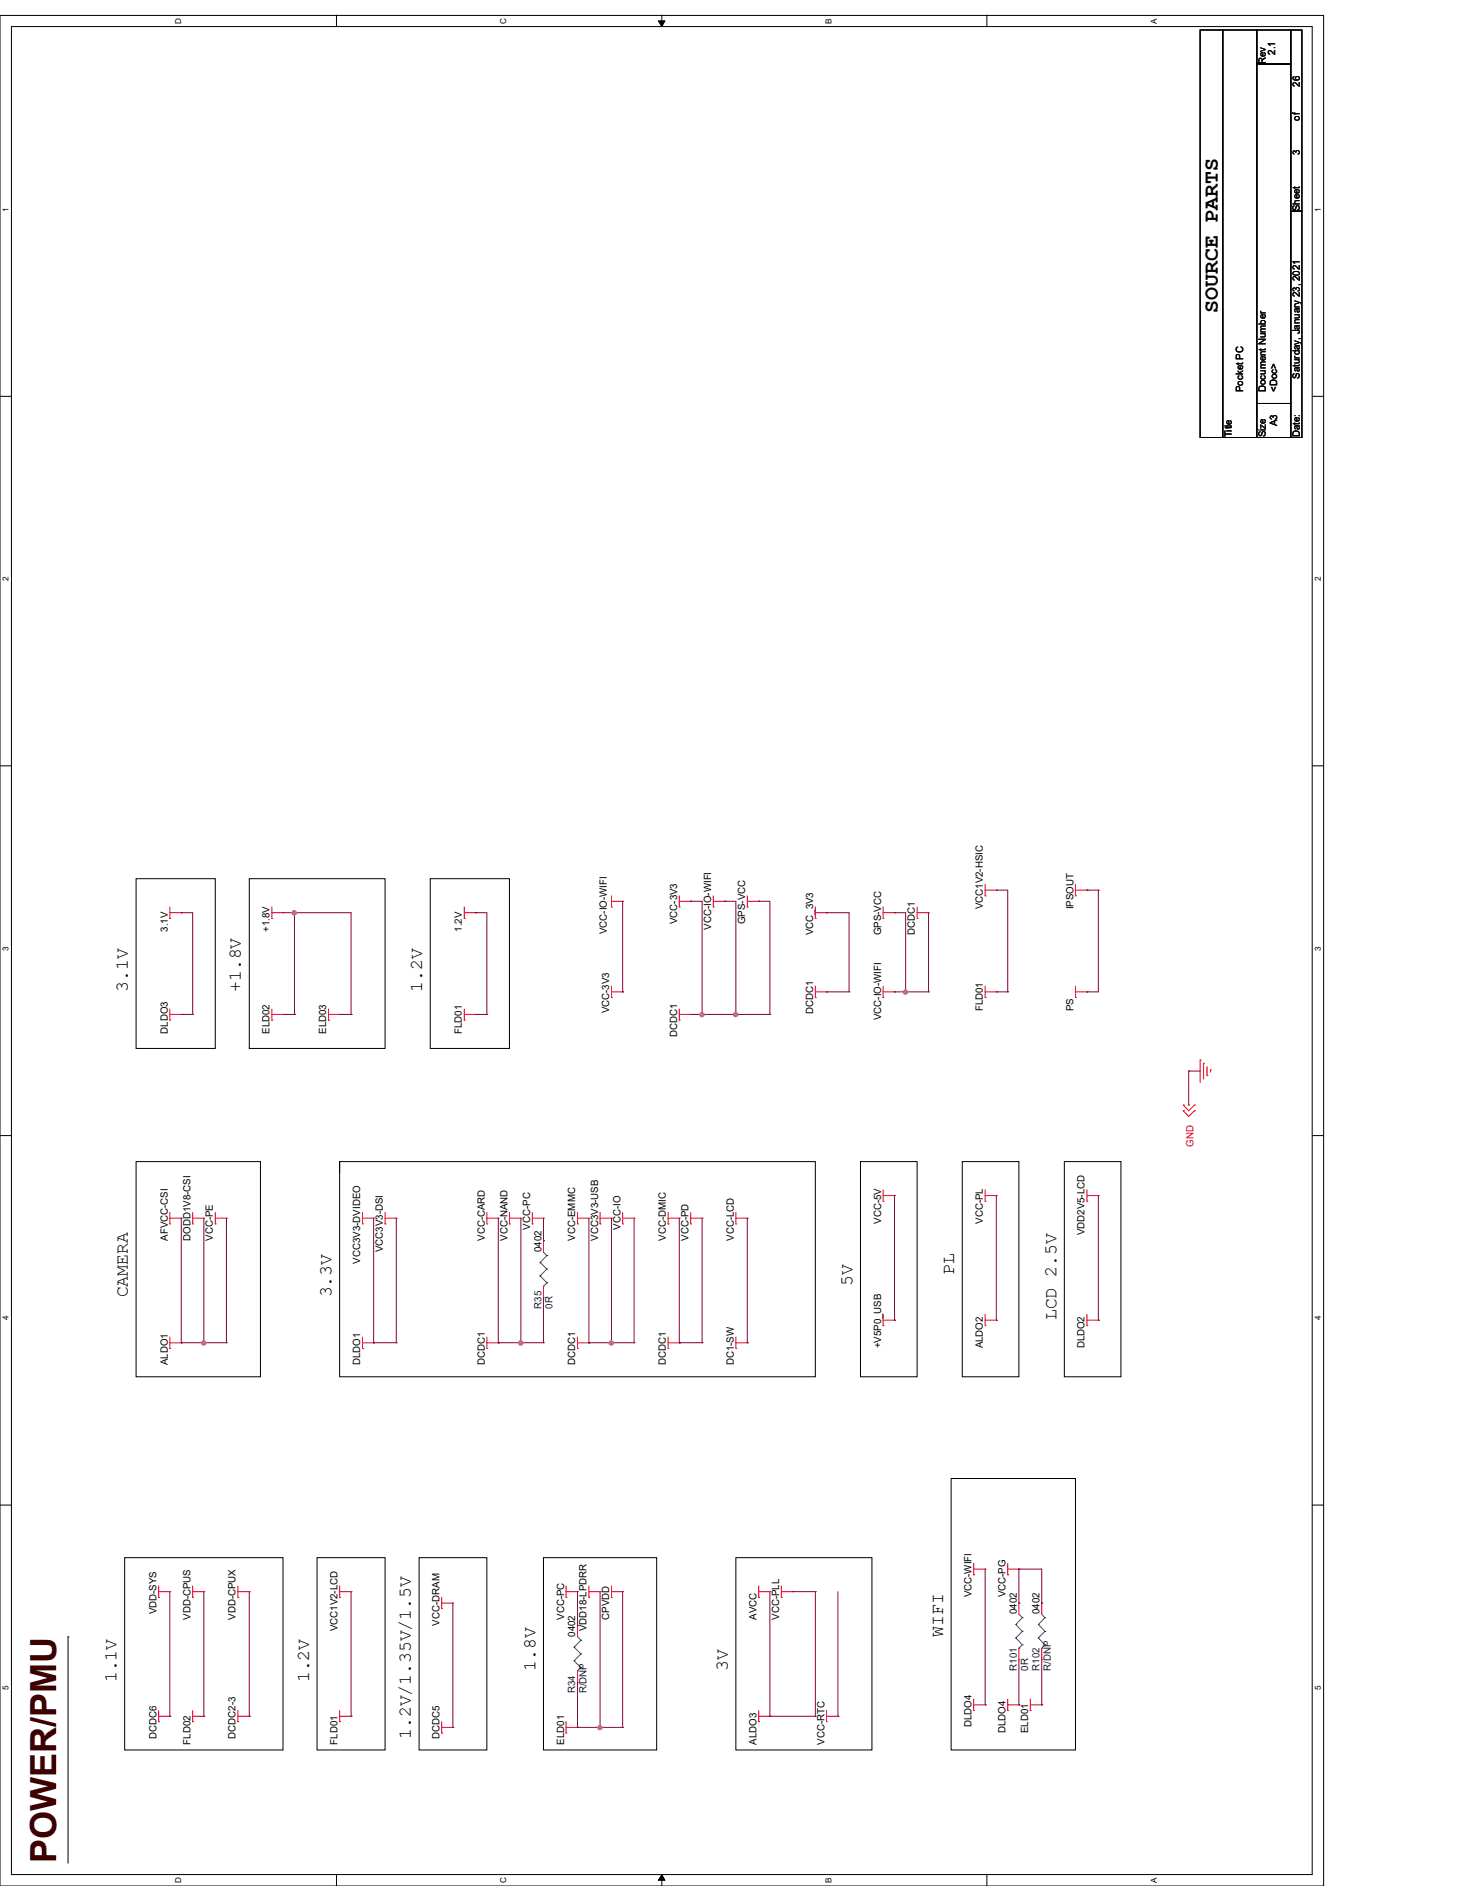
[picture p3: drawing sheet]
<svg xmlns="http://www.w3.org/2000/svg" width="216mm" height="279mm" viewBox="0 0 216 279" stroke-linecap="round" stroke-linejoin="round" font-family="sans-serif">
<path d="M0 2.3h196v277.1h-196zM1.7 3.9h192.6v273.8h-192.6z" fill="none" stroke="#000" stroke-width=".15"/>
<g fill="#fff">
<path d="M.2 249.7h1.3v.7h-1.3z"/>
<path d="M194.5 249.7h1.3v.7h-1.3z"/>
</g>
<path d="M0 223h1.7M194.3 223h1.7" fill="none" stroke="#000" stroke-width=".15"/>
<g fill="#fff">
<path d="M.2 195h1.3v.6h-1.3z"/>
<path d="M194.5 195h1.3v.6h-1.3z"/>
</g>
<path d="M0 168.2h1.7M194.3 168.2h1.7" fill="none" stroke="#000" stroke-width=".15"/>
<g fill="#fff">
<path d="M.2 140.3h1.3v.6h-1.3z"/>
<path d="M194.5 140.3h1.3v.6h-1.3z"/>
</g>
<path d="M0 113.5h1.7M194.3 113.5h1.7" fill="none" stroke="#000" stroke-width=".15"/>
<g fill="#fff">
<path d="M.2 85.5h1.3v.6h-1.3z"/>
<path d="M194.5 85.5h1.3v.6h-1.3z"/>
</g>
<path d="M0 58.7h1.7M194.3 58.7h1.7" fill="none" stroke="#000" stroke-width=".15"/>
<g fill="#fff">
<path d="M.2 30.7h1.3v.7h-1.3z"/>
<path d="M194.5 30.7h1.3v.7h-1.3z"/>
<path d="M25.7 278.1h1.4v.9h-1.4z"/>
<path d="M25.7 2.7h1.4v.8h-1.4z"/>
<path d="M73.9 278.1h1.3v.9h-1.3z"/>
<path d="M73.9 2.7h1.3v.8h-1.3z"/>
</g>
<path d="M49.8 2.2v1.7M49.8 277.7v1.7" fill="none" stroke="#000" stroke-width=".15"/>
<g fill="#fff">
<path d="M122 278.2h1.4v.8h-1.4z"/>
<path d="M122 2.8h1.4v.7h-1.4z"/>
</g>
<path d="M97.5 3.1h1l-.5 .8zM98 2.2v1.7M98 277.7l.5 .9h-1zM98 277.7v1.7" fill="none" stroke="#000" stroke-width=".15"/>
<path d="M97.5 3.1h1l-.5 .8zM98 277.7l.5 .9h-1z" fill="#000"/>
<g fill="#fff">
<path d="M170.2 278.2h1.3v.8h-1.3z"/>
<path d="M170.2 2.8h1.3v.7h-1.3z"/>
</g>
<g fill="none" stroke="#000" stroke-width=".15">
<path d="M146.1 2.2v1.7M177.7 4.4h3.4v60.4h-3.4zM181.1 4.4h5v60.4h-5zM186.1 9.5h5v50.3h-5zM186.1 4.4h5v5.1h-5zM191.1 4.4h1.7v26.9h-1.7zM191.1 31.3h1.7v33.5h-1.7zM186.1 59.8h5v5h-5zM20.2 130.2h11.7v25.1h-11.7zM36.9 130.2h20.1v25.1h-20.1zM63.7 130.2h11.7v25.1h-11.7zM20.2 172.1h18.4v31.9h-18.4z"/>
<path d="M50.3 172.1h70.4v31.9h-70.4zM50.3 172.1h.1M50.3 172.1v1.7M127.4 172.1h8.4v31.9h-8.4zM142.5 172.1h8.4v31.9h-8.4zM157.6 172.1h8.4v31.9h-8.4zM140.8 219h18.5v40.2h-18.5zM18.5 230.8h23.4v28.4h-23.4zM46.9 230.8h10.1v28.4h-10.1zM62.1 230.8h10v28.4h-10zM80.5 230.8h16.7v28.4h-16.7zM109 230.8h20.1v28.4h-20.1z"/>
<path d="M10.1 242.5h.1M10.1 242.5v33.5M146.1 277.7v1.7"/>
</g>
<g fill="none" stroke="#f00" stroke-width=".15">
<path d="M25.1 136.1h.1M25.1 134.4v1.7M25.1 135.2h1.7M26.8 135.2h.1M40.3 136.1h.1M40.3 135.2h1.6M40.3 134.4v1.7M41.9 135.2h.1M68.7 136.1h.1M68.7 135.2h1.7M68.7 134.4v1.7M70.4 135.2h.1"/>
<path d="M90.6 134.4h.1M90.6 132.7v1.7M90.6 133.5h1.6M92.2 133.5h.1M100.6 134.4h.1M100.6 133.5h1.7M100.6 132.7v1.7M102.3 133.5h.1M105.6 134.4h.1M105.6 133.5h1.7M105.6 132.7v1.7M107.3 133.5h.1"/>
<path d="M110.7 134.4h.1M110.7 133.5h1.7M110.7 132.7v1.7M112.4 133.5h.1M120.7 136.1h.1M120.7 135.2h1.7M120.7 134.4v1.7M122.4 135.2h.1M130.8 136.1h.1M130.8 134.4v1.7M130.8 135.2h1.7M132.5 135.2h.1"/>
<path d="M135.8 136.1h.1M135.8 135.2h1.7M135.8 134.4v1.7M137.5 135.2h.1M145.9 132.7h.1M145.9 131v1.7M145.9 131.9h1.6M147.5 131.9h.1M159.3 132.7h.1M159.3 131.9h1.7M159.3 131v1.7M161 131.9h.1"/>
<path d="M25.1 151.1h.1M25.1 149.5v1.6M25.1 150.3h1.7M26.8 150.3h.1M40.3 151.1h.1M40.3 150.3h1.6M40.3 149.5v1.6M41.9 150.3h.1M48.6 151.1h.1M48.6 150.3h1.7M48.6 149.5v1.6M50.3 150.3h.1"/>
<path d="M68.7 151.1h.1M68.7 150.3h1.7M68.7 149.5v1.6M70.4 150.3h.1M90.6 147.8h.1M90.6 146.1v1.7M90.6 146.9h1.6M92.2 146.9h.1M100.6 151.1h.1M100.6 150.3h1.7M100.6 149.5v1.6M102.3 150.3h.1"/>
<path d="M120.7 147.8h.1M120.7 146.9h1.7M120.7 146.1v1.7M122.4 146.9h.1M130.8 147.8h.1M130.8 146.1v1.7M130.8 146.9h1.7M132.5 146.9h.1M145.9 147.8h.1M145.9 146.1v1.7M145.9 146.9h1.6M147.5 146.9h.1"/>
<path d="M159.3 147.8h.1M159.3 146.9h1.7M159.3 146.1v1.7M161 146.9h.1M177.7 157h.1M177.7 157v3.4M178.2 157.5h.1M178.2 157.5v2.4M178.7 159.3h.1M178.7 158v1.3M179.2 158.5h.1M179.2 158.5v.3"/>
<path d="M25.1 179.6v1.7M28.5 179.6v1.7M31.9 179.6v1.7M53.7 179.6v1.7M57 179.6v1.7M72.1 179.6v1.7M75.4 179.6v1.7M78.8 179.6v1.7M85.5 179.6v1.7M88.9 179.6v1.7M92.2 179.6v1.7M98.9 179.6v1.7"/>
<path d="M102.3 179.6v1.7M109 179.6v1.7M130.8 178h.1M130.8 176.3v1.7M130.8 177.1h1.7M132.5 177.1h.1M145.9 178h.1M145.9 177.1h1.6M145.9 176.3v1.7M147.5 177.1h.1M161 178h.1M161 177.1h1.6"/>
<path d="M161 176.3v1.7M162.6 177.1h.1M175.2 164.5h.1M175.2 163.7h.1M175.2 164.5l.8 .9 .9-.9M175.2 163.7l.8 .8 .9-.8M176.9 164.5h.1M176.9 163.7h.1M25.1 199.8h.1M25.1 181.3h.1M25.1 198.9h1.7M25.1 198.1v1.7"/>
<path d="M25.1 180.5h1.7M26.8 198.9h.1M26.8 180.5h.1M28.5 181.3h.1M28.5 180.5h1.7M30.2 180.5h.1M31.9 181.3h.1M31.9 180.5h1.6M33.5 180.5h.1M53.7 199.8h.1M53.7 181.3h.1M53.7 198.9h1.6"/>
<path d="M53.7 180.5h1.6M53.7 198.1v1.7M55.3 198.9h.1M55.3 180.5h.1M57 181.3h.1M57 180.5h1.7M58.7 180.5h.1M72.1 199.8h.1M72.1 181.3h.1M72.1 198.9h1.7M72.1 180.5h1.7M72.1 198.1v1.7"/>
<path d="M73.8 198.9h.1M73.8 180.5h.1M75.4 181.3h.1M75.4 180.5h1.7M77.1 180.5h.1M78.8 181.3h.1M78.8 180.5h1.7M80.5 180.5h.1M80.5 183.8h.1M80.5 192.2h.1M80.5 183.8v1.7M80.5 190.5v1.7"/>
<path d="M85.5 199.8h.1M85.5 181.3h.1M85.5 198.9h1.7M85.5 180.5h1.7M85.5 198.1v1.7M87.2 198.9h.1M87.2 180.5h.1M88.9 181.3h.1M88.9 180.5h1.7M90.6 180.5h.1M92.2 181.3h.1M92.2 180.5h1.7"/>
<path d="M93.9 180.5h.1M98.9 199.8h.1M98.9 181.3h.1M98.9 198.9h1.7M98.9 180.5h1.7M98.9 198.1v1.7M100.6 198.9h.1M100.6 180.5h.1M102.3 181.3h.1M102.3 180.5h1.7M104 180.5h.1M109 199.8h.1"/>
<path d="M109 181.3h.1M109 198.9h1.7M109 180.5h1.7M109 198.1v1.7M110.7 198.9h.1M110.7 180.5h.1M130.8 196.4h.1M130.8 195.6h1.7M130.8 194.7v1.7M132.5 195.6h.1M145.9 196.4h.1M145.9 195.6h1.6"/>
<path d="M145.9 194.7v1.7M147.5 195.6h.1M161 196.4h.1M161 195.6h1.6M161 194.7v1.7M162.6 195.6h.1M23.5 236.6h.1M23.5 235v1.6M23.5 235.8h1.6M25.1 235.8h.1M28.5 236.6h.1M28.5 235.8h1.7"/>
<path d="M28.5 235v1.6M30.2 235.8h.1M35.2 236.6h.1M35.2 235.8h1.7M35.2 235v1.6M36.9 235.8h.1M50.3 236.6h.1M50.3 235.8h1.7M50.3 235v1.6M52 235.8h.1M65.4 238.3h.1M65.4 236.6v1.7"/>
<path d="M65.4 237.5h1.7M67.1 237.5h.1M83.8 236.6h.1M83.8 235.8h1.7M83.8 235v1.6M85.5 235.8h.1M87.2 236.6h.1M87.2 235.8h1.7M87.2 235v1.6M88.9 235.8h.1M90.6 236.6h.1M90.6 235.8h1.6"/>
<path d="M90.6 235v1.6M92.2 235.8h.1M112.4 236.6h.1M112.4 235.8h1.6M112.4 235v1.6M114 235.8h.1M115.7 236.6h.1M115.7 235.8h1.6M115.7 235v1.6M117.3 235.8h.1M144.2 233.3h.1M144.2 231.6v1.7"/>
<path d="M144.2 232.5h1.7M145.9 232.5h.1M149.2 233.3h.1M149.2 232.5h1.7M149.2 231.6v1.7M150.9 232.5h.1M150.9 237.5h.1M150.9 237.5v1.6M154.3 237.5h.1M154.3 237.5v1.6M23.5 255.1h.1M23.5 254.3h1.6"/>
<path d="M23.5 253.4v1.7M25.1 254.3h.1M28.5 255.1h.1M28.5 254.3h1.7M28.5 253.4v1.7M30.2 254.3h.1M35.2 255.1h.1M35.2 254.3h1.7M35.2 253.4v1.7M36.9 254.3h.1M50.3 255.1h.1M50.3 254.3h1.7"/>
<path d="M50.3 253.4v1.7M52 254.3h.1M65.4 256.8h.1M65.4 255.9h1.7M65.4 255.1v1.7M67.1 255.9h.1M83.8 256.8h.1M83.8 255.9h1.7M83.8 255.1v1.7M85.5 255.9h.1M85.5 240.8h.1M85.5 249.2h.1"/>
<path d="M85.5 240.8v1.7M85.5 247.5v1.7M112.4 255.1h.1M112.4 254.3h1.6M112.4 253.4v1.7M114 254.3h.1M122.4 255.1h.1M122.4 254.3h1.7M122.4 253.4v1.7M124.1 254.3h.1M144.2 253.4h.1M144.2 252.6h1.7"/>
<path d="M144.2 251.7v1.7M145.9 252.6h.1M149.2 253.4h.1M149.2 252.6h1.7M149.2 251.7v1.7M150.9 252.6h.1M150.9 245.9h.1M150.9 244.2v1.7M152.6 253.4h.1M152.6 252.6h1.7M152.6 251.7v1.7M154.3 252.6h.1"/>
<path d="M154.3 245.9h.1M154.3 244.2v1.7"/>
</g>
<g fill="none" stroke="#00f" stroke-width=".15">
<path d="M80 187h.1M80 189h.1M80 187l1 1M80 189l1 1M80.5 190.5h.1M80.5 185.5l.5 .5M81 186h.1M81 188h.1M81 190h.1M81 186l-1 1M81 188l-1 1M81 190l-.5 .5"/>
<path d="M150.9 239.1l.5 .5M151.4 239.6h.1M151.4 239.6l-1 1.1M154.3 239.1l.4 .5M154.7 239.6h.1M154.7 239.6l-.9 1.1M85 244h.1M85 246h.1M85 244l1 1M85 246l1 1M85.5 247.5h.1M85.5 242.5l.5 .5"/>
<path d="M86 243h.1M86 245h.1M86 247h.1M86 243l-1 1M86 245l-1 1M86 247l-.5 .5M150.4 240.7h.1M150.4 242.7h.1M150.4 240.7l1 1M150.4 242.7l1 1M150.9 244.2h.1M151.4 241.7h.1"/>
<path d="M151.4 243.7h.1M151.4 241.7l-1 1M151.4 243.7l-.5 .5M153.8 240.7h.1M153.8 242.7h.1M153.8 240.7l.9 1M153.8 242.7l.9 1M154.3 244.2h.1M154.7 241.7h.1M154.7 243.7h.1M154.7 241.7l-.9 1M154.7 243.7l-.4 .5"/>
</g>
<g fill="none" stroke="#800040" stroke-width=".15">
<path d="M25.1 235.8v18.5M30.2 235.8v18.5M36.9 235.8v18.5M52 235.8v18.5M67.1 237.5v18.4M85.5 235.8v5M88.9 235.8v20.1M25.1 254.3h.1M30.2 254.3h.1M36.9 254.3h.1M52 254.3h.1M67.1 255.9h.1"/>
<path d="M85.5 255.9h.1M85.5 240.8h.1M85.5 249.2v6.7M85.5 255.9h6.7M88.9 255.9h.1"/>
</g>
<circle cx="88.8" cy="255.9" r=".32" fill="#f0f"/>
<circle cx="88.8" cy="255.9" r=".32" fill="none" stroke="#f0f" stroke-width=".15"/>
<g fill="none" stroke="#800040" stroke-width=".15">
<path d="M26.8 198.9h.1M26.8 198.9h3.4M26.8 180.5v18.4M30.2 198.9h.1M30.2 180.5v18.4M92.2 235.8v20.1M114 235.8v18.5M120.7 235.8v18.5M124.1 235.8v18.5M145.9 232.5v20.1M150.9 237.5h.1M150.9 232.5h.1"/>
<path d="M150.9 232.5v5M150.9 232.5h3.4v5M154.3 237.5h.1M92.2 255.9h.1M114 254.3h.1M114 254.3h6.7M120.7 254.3h.1M124.1 254.3h.1M145.9 252.6h.1M150.9 252.6h.1M150.9 245.9v6.7M154.3 252.6h.1"/>
<path d="M154.3 245.9v6.7"/>
</g>
<circle cx="30.2" cy="198.9" r=".32" fill="#f0f"/>
<circle cx="30.2" cy="198.9" r=".32" fill="none" stroke="#f0f" stroke-width=".15"/>
<path d="M132.5 177.1v18.5M30.2 198.9h.1M30.2 198.9h3.3M33.5 198.9h.1M33.5 180.5v18.4M55.3 198.9h.1M55.3 198.9h3.4M55.3 180.5v18.4M73.8 198.9h.1M73.8 198.9h3.3M73.8 180.5v18.4M132.5 195.6h.1" fill="none" stroke="#800040" stroke-width=".15"/>
<circle cx="77.1" cy="198.9" r=".32" fill="#f0f"/>
<circle cx="77.1" cy="198.9" r=".32" fill="none" stroke="#f0f" stroke-width=".15"/>
<g fill="none" stroke="#800040" stroke-width=".15">
<path d="M58.7 198.9h.1M58.7 180.5v18.4M77.1 198.9h.1M77.1 198.9h3.4M77.1 180.5v18.4M87.2 198.9h.1M87.2 180.5v18.4M87.2 198.9h6.7M90.6 198.9h.1M90.6 180.5v18.4M100.6 198.9h.1M100.6 198.9h3.4"/>
<path d="M100.6 180.5v18.4M110.7 198.9h.1M110.7 180.5v18.4"/>
</g>
<circle cx="90.5" cy="198.9" r=".32" fill="#f0f"/>
<circle cx="90.5" cy="198.9" r=".32" fill="none" stroke="#f0f" stroke-width=".15"/>
<g fill="none" stroke="#800040" stroke-width=".15">
<path d="M26.8 135.2h.1M26.8 135.2h1.7v15.1M41.9 135.2h1.7M43.6 135.2h.1M43.6 135.2v15.1M26.8 150.3h.1M26.8 150.3h1.7M28.5 150.3h.1M41.9 150.3h1.7M43.6 150.3h.1M176 158.7h.1M176 158.7v5"/>
<path d="M176 158.7h1.7M147.5 177.1v18.5M162.6 177.1v18.5M176 163.7h.1M80.5 198.9h.1M80.5 183.8h.1M80.5 180.5v3.3M80.5 192.2v6.7M93.9 198.9h.1M93.9 180.5v18.4M104 198.9h.1M104 180.5v18.4"/>
<path d="M147.5 195.6h.1M162.6 195.6h.1M117.3 235.8h3.4M120.7 235.8h.1"/>
</g>
<circle cx="43.6" cy="135.2" r=".32" fill="#f0f"/>
<circle cx="43.6" cy="135.2" r=".32" fill="none" stroke="#f0f" stroke-width=".15"/>
<g fill="none" stroke="#800040" stroke-width=".15">
<path d="M43.6 135.2h.1M43.6 135.2h8.4v15.1M70.4 135.2h.1M70.4 135.2h1.7v15.1M92.2 133.5v13.4M122.4 135.2h.1M122.4 135.2h3.3v11.7M134.1 135.2v11.7M50.3 150.3h1.7M52 150.3h.1M70.4 150.3h.1M70.4 150.3h1.7"/>
<path d="M72.1 150.3h.1M92.2 146.9h.1M122.4 146.9h.1M122.4 146.9h3.3M125.7 146.9h.1M132.5 146.9h.1M132.5 146.9h1.6M134.1 146.9h.1"/>
</g>
<circle cx="134.1" cy="147" r=".32" fill="#f0f"/>
<circle cx="134.1" cy="147" r=".32" fill="none" stroke="#f0f" stroke-width=".15"/>
<path d="M104 133.5v16.8M132.5 135.2h.1M132.5 135.2h1.6M137.5 135.2v11.7M102.3 150.3h.1M102.3 150.3h1.7M104 150.3h.1M134.1 146.9h.1M134.1 146.9h3.4M137.5 146.9h.1" fill="none" stroke="#800040" stroke-width=".15"/>
<circle cx="103.9" cy="150.3" r=".32" fill="#f0f"/>
<circle cx="103.9" cy="150.3" r=".32" fill="none" stroke="#f0f" stroke-width=".15"/>
<path d="M102.3 133.5h.1M102.3 133.5h1.7M107.3 133.5h.1M107.3 133.5h1.7v16.8M109 150.3h.1" fill="none" stroke="#800040" stroke-width=".15"/>
<circle cx="108.9" cy="150.3" r=".32" fill="#f0f"/>
<circle cx="108.9" cy="150.3" r=".32" fill="none" stroke="#f0f" stroke-width=".15"/>
<g fill="none" stroke="#800040" stroke-width=".15">
<path d="M112.4 133.5h.1M112.4 133.5h1.6v16.8M147.5 131.9h.1M147.5 131.9h1.7v15M161 131.9h.1M161 131.9h1.6M162.6 131.9h.1M162.6 131.9v15h-1.6M104 150.3h.1M104 150.3h10M109 150.3h.1M114 150.3h.1"/>
<path d="M147.5 146.9h.1M147.5 146.9h1.7M149.2 146.9h.1M161 146.9h.1"/>
</g>
<circle cx="88.8" cy="255.9" r=".32" fill="#f0f"/>
<circle cx="88.8" cy="255.9" r=".32" fill="none" stroke="#f0f" stroke-width=".15"/>
<circle cx="30.2" cy="198.9" r=".32" fill="#f0f"/>
<circle cx="30.2" cy="198.9" r=".32" fill="none" stroke="#f0f" stroke-width=".15"/>
<circle cx="77.1" cy="198.9" r=".32" fill="#f0f"/>
<circle cx="77.1" cy="198.9" r=".32" fill="none" stroke="#f0f" stroke-width=".15"/>
<circle cx="90.5" cy="198.9" r=".32" fill="#f0f"/>
<circle cx="90.5" cy="198.9" r=".32" fill="none" stroke="#f0f" stroke-width=".15"/>
<circle cx="43.6" cy="135.2" r=".32" fill="#f0f"/>
<circle cx="43.6" cy="135.2" r=".32" fill="none" stroke="#f0f" stroke-width=".15"/>
<circle cx="134.1" cy="147" r=".32" fill="#f0f"/>
<circle cx="134.1" cy="147" r=".32" fill="none" stroke="#f0f" stroke-width=".15"/>
<circle cx="103.9" cy="150.3" r=".32" fill="#f0f"/>
<circle cx="103.9" cy="150.3" r=".32" fill="none" stroke="#f0f" stroke-width=".15"/>
<circle cx="108.9" cy="150.3" r=".32" fill="#f0f"/>
<circle cx="108.9" cy="150.3" r=".32" fill="none" stroke="#f0f" stroke-width=".15"/>
<text font-size="5.3" fill="#400000" x="8.3" y="276" transform="rotate(-90 8.3 276)">POWER/PMU</text>
<text font-size="3.2" x="180.3" y="46.4" transform="rotate(-90 180.3 46.4)">SOURCE PARTS</text>
<g font-size="2.7">
<text x="18.9" y="146.9" transform="rotate(-90 18.9 146.9)">3.1V</text>
<text x="35.7" y="146.9" transform="rotate(-90 35.7 146.9)">+1.8V</text>
<text x="62.5" y="146.9" transform="rotate(-90 62.5 146.9)">1.2V</text>
<text x="126.2" y="190.5" transform="rotate(-90 126.2 190.5)">5V</text>
<text x="141.3" y="188.8" transform="rotate(-90 141.3 188.8)">PL</text>
<text x="18.9" y="192.2" transform="rotate(-90 18.9 192.2)">CAMERA</text>
<text x="49.1" y="192.2" transform="rotate(-90 49.1 192.2)">3.3V</text>
<text x="156.4" y="195.6" transform="rotate(-90 156.4 195.6)">LCD 2.5V</text>
<text x="139.7" y="242.5" transform="rotate(-90 139.7 242.5)">WIFI</text>
<text x="17.3" y="249.2" transform="rotate(-90 17.3 249.2)">1.1V</text>
<text x="45.8" y="249.2" transform="rotate(-90 45.8 249.2)">1.2V</text>
<text x="79.3" y="247.5" transform="rotate(-90 79.3 247.5)">1.8V</text>
<text x="107.8" y="247.5" transform="rotate(-90 107.8 247.5)">3V</text>
<text x="60.8" y="257.6" transform="rotate(-90 60.8 257.6)">1.2V/1.35V/1.5V</text>
</g>
<g font-size="1.5">
<text x="187.5" y="9.5" transform="rotate(-90 187.5 9.5)">Rev</text>
<text x="188.8" y="8.1" transform="rotate(-90 188.8 8.1)">2.1</text>
<text x="192.5" y="17.9" transform="rotate(-90 192.5 17.9)">of</text>
<text x="192.5" y="12.8" transform="rotate(-90 192.5 12.8)">26</text>
<text x="192.5" y="22.9" transform="rotate(-90 192.5 22.9)">3</text>
<text x="192.5" y="31.3" transform="rotate(-90 192.5 31.3)">Sheet</text>
<text x="184.1" y="58.1" transform="rotate(-90 184.1 58.1)">Pocket PC</text>
<text x="187.5" y="58.1" transform="rotate(-90 187.5 58.1)">Document Number</text>
<text x="189.1" y="58.1" transform="rotate(-90 189.1 58.1)">&lt;Doc&gt;</text>
<text x="192.5" y="56.1" transform="rotate(-90 192.5 56.1)">Saturday, January 23, 2021</text>
<text x="182.4" y="64.8" transform="rotate(-90 182.4 64.8)">Title</text>
<text x="187.5" y="64.8" transform="rotate(-90 187.5 64.8)">Size</text>
<text x="189.1" y="63.1" transform="rotate(-90 189.1 63.1)">A3</text>
<text x="192.5" y="64.8" transform="rotate(-90 192.5 64.8)">Date:</text>
<text x="100.3" y="136.9" transform="rotate(-90 100.3 136.9)">VCC-3V3</text>
<text x="105.3" y="137.7" transform="rotate(-90 105.3 137.7)">VCC-IO-WIFI</text>
<text x="110.3" y="136.9" transform="rotate(-90 110.3 136.9)">GPS-VCC</text>
<text x="145.5" y="134.7" transform="rotate(-90 145.5 134.7)">VCC1V2-HSIC</text>
<text x="159" y="134.7" transform="rotate(-90 159 134.7)">IPSOUT</text>
<text x="24.8" y="138" transform="rotate(-90 24.8 138)">3.1V</text>
<text x="39.9" y="138" transform="rotate(-90 39.9 138)">+1.8V</text>
<text x="68.4" y="138" transform="rotate(-90 68.4 138)">1.2V</text>
<text x="89.9" y="138.4" transform="rotate(-90 89.9 138.4)">VCC-IO-WIFI</text>
<text x="120.4" y="138.6" transform="rotate(-90 120.4 138.6)">VCC_3V3</text>
<text x="130.5" y="138.6" transform="rotate(-90 130.5 138.6)">GPS-VCC</text>
<text x="135.5" y="138.6" transform="rotate(-90 135.5 138.6)">DCDC1</text>
<text x="145.5" y="149.8" transform="rotate(-90 145.5 149.8)">FLD01</text>
<text x="159" y="149.8" transform="rotate(-90 159 149.8)">PS</text>
<text x="24.8" y="153.2" transform="rotate(-90 24.8 153.2)">DLDO3</text>
<text x="39.9" y="153.2" transform="rotate(-90 39.9 153.2)">ELD02</text>
<text x="48.3" y="153.2" transform="rotate(-90 48.3 153.2)">ELD03</text>
<text x="68.4" y="153.2" transform="rotate(-90 68.4 153.2)">FLD01</text>
<text x="90.2" y="150.1" transform="rotate(-90 90.2 150.1)">VCC-3V3</text>
<text x="100.3" y="153.7" transform="rotate(-90 100.3 153.7)">DCDC1</text>
<text x="120.4" y="150.3" transform="rotate(-90 120.4 150.3)">DCDC1</text>
<text x="130.5" y="151.1" transform="rotate(-90 130.5 151.1)">VCC-IO-WIFI</text>
<text x="24.8" y="183.8" transform="rotate(-90 24.8 183.8)">AFVCC-CSI</text>
<text x="28.2" y="183.8" transform="rotate(-90 28.2 183.8)">DODD1V8-CSI</text>
<text x="31.5" y="183.8" transform="rotate(-90 31.5 183.8)">VCC-PE</text>
<text x="56.7" y="185.5" transform="rotate(-90 56.7 185.5)">VCC3V3-DSI</text>
<text x="71.8" y="183.8" transform="rotate(-90 71.8 183.8)">VCC-CARD</text>
<text x="75.1" y="183.8" transform="rotate(-90 75.1 183.8)">VCC-NAND</text>
<text x="78.5" y="182.2" transform="rotate(-90 78.5 182.2)">VCC-PC</text>
<text x="80.2" y="185.5" transform="rotate(-90 80.2 185.5)">0402</text>
<text x="85.2" y="183.8" transform="rotate(-90 85.2 183.8)">VCC-EMMC</text>
<text x="88.6" y="183.8" transform="rotate(-90 88.6 183.8)">VCC3V3-USB</text>
<text x="91.9" y="182.2" transform="rotate(-90 91.9 182.2)">VCC-IO</text>
<text x="98.6" y="183.8" transform="rotate(-90 98.6 183.8)">VCC-DMIC</text>
<text x="101.9" y="183.8" transform="rotate(-90 101.9 183.8)">VCC-PD</text>
<text x="108.7" y="183.8" transform="rotate(-90 108.7 183.8)">VCC-LCD</text>
<text x="130.5" y="181.3" transform="rotate(-90 130.5 181.3)">VCC-5V</text>
<text x="145.5" y="181.3" transform="rotate(-90 145.5 181.3)">VCC-PL</text>
<text x="160.6" y="183" transform="rotate(-90 160.6 183)">VDD2V5-LCD</text>
<text x="53.3" y="187.2" transform="rotate(-90 53.3 187.2)">VCC3V3-DVIDEO</text>
<text x="24.8" y="202.3" transform="rotate(-90 24.8 202.3)">ALDO1</text>
<text x="53.3" y="202.3" transform="rotate(-90 53.3 202.3)">DLDO1</text>
<text x="71.8" y="202.3" transform="rotate(-90 71.8 202.3)">DCDC1</text>
<text x="85.2" y="202.3" transform="rotate(-90 85.2 202.3)">DCDC1</text>
<text x="98.6" y="202.3" transform="rotate(-90 98.6 202.3)">DCDC1</text>
<text x="108.7" y="202.3" transform="rotate(-90 108.7 202.3)">DC1-SW</text>
<text x="130.5" y="199.8" transform="rotate(-90 130.5 199.8)">+V5P0_USB</text>
<text x="145.5" y="199.8" transform="rotate(-90 145.5 199.8)">ALDO2</text>
<text x="160.6" y="199.8" transform="rotate(-90 160.6 199.8)">DLDO2</text>
<text x="23.2" y="239.1" transform="rotate(-90 23.2 239.1)">VDD-SYS</text>
<text x="28.2" y="240" transform="rotate(-90 28.2 240)">VDD-CPUS</text>
<text x="34.9" y="240" transform="rotate(-90 34.9 240)">VDD-CPUX</text>
<text x="83.5" y="240" transform="rotate(-90 83.5 240)">VCC-PC</text>
<text x="90.2" y="240" transform="rotate(-90 90.2 240)">CPVDD</text>
<text x="112" y="240" transform="rotate(-90 112 240)">AVCC</text>
<text x="115.4" y="240" transform="rotate(-90 115.4 240)">VCC-PLL</text>
<text x="143.8" y="236.6" transform="rotate(-90 143.8 236.6)">VCC-WIFI</text>
<text x="148.9" y="236.6" transform="rotate(-90 148.9 236.6)">VCC-PG</text>
<text x="150.6" y="239.1" transform="rotate(-90 150.6 239.1)">0402</text>
<text x="153.9" y="239.1" transform="rotate(-90 153.9 239.1)">0402</text>
<text x="50" y="241.7" transform="rotate(-90 50 241.7)">VCC1V2-LCD</text>
<text x="65.1" y="240.8" transform="rotate(-90 65.1 240.8)">VCC-DRAM</text>
<text x="85.2" y="242.5" transform="rotate(-90 85.2 242.5)">0402</text>
<text x="86.9" y="241.7" transform="rotate(-90 86.9 241.7)">VDD18-LPDRR</text>
<text x="23.2" y="257.6" transform="rotate(-90 23.2 257.6)">DCDC6</text>
<text x="34.9" y="257.6" transform="rotate(-90 34.9 257.6)">DCDC2-3</text>
<text x="65.1" y="257.6" transform="rotate(-90 65.1 257.6)">DCDC5</text>
<text x="143.8" y="255.9" transform="rotate(-90 143.8 255.9)">DLDO4</text>
<text x="148.9" y="256.8" transform="rotate(-90 148.9 256.8)">DLDO4</text>
<text x="152.2" y="256.8" transform="rotate(-90 152.2 256.8)">ELD01</text>
<text x="28.2" y="258.4" transform="rotate(-90 28.2 258.4)">FLD02</text>
<text x="50" y="258.4" transform="rotate(-90 50 258.4)">FLD01</text>
<text x="83.5" y="258.4" transform="rotate(-90 83.5 258.4)">ELD01</text>
<text x="112" y="258.4" transform="rotate(-90 112 258.4)">ALDO3</text>
<text x="122.1" y="258.4" transform="rotate(-90 122.1 258.4)">VCC-RTC</text>
</g>
<text font-size="1.5" fill="#f00" x="176.7" y="169.9" transform="rotate(-90 176.7 169.9)">GND</text>
<g font-size="1.5" fill="#000080">
<text x="80.2" y="193.9" transform="rotate(-90 80.2 193.9)">R35</text>
<text x="81.8" y="193.9" transform="rotate(-90 81.8 193.9)">0R</text>
<text x="85.2" y="250.9" transform="rotate(-90 85.2 250.9)">R34</text>
<text x="86.9" y="250.9" transform="rotate(-90 86.9 250.9)">R/DNP</text>
<text x="150.6" y="247.5" transform="rotate(-90 150.6 247.5)">R101</text>
<text x="152.2" y="247.5" transform="rotate(-90 152.2 247.5)">0R</text>
<text x="153.9" y="247.5" transform="rotate(-90 153.9 247.5)">R102</text>
<text x="155.6" y="247.5" transform="rotate(-90 155.6 247.5)">R/DNP</text>
</g>
<g font-size="1.2">
<text x="26.8" y="3.5" transform="rotate(-90 26.8 3.5)">D</text>
<text x="75" y="3.5" transform="rotate(-90 75 3.5)">C</text>
<text x="123.1" y="3.5" transform="rotate(-90 123.1 3.5)">B</text>
<text x="171.3" y="3.5" transform="rotate(-90 171.3 3.5)">A</text>
<text x="1.3" y="31.4" transform="rotate(-90 1.3 31.4)">1</text>
<text x="195.6" y="31.4" transform="rotate(-90 195.6 31.4)">1</text>
<text x="1.3" y="86.1" transform="rotate(-90 1.3 86.1)">2</text>
<text x="195.6" y="86.1" transform="rotate(-90 195.6 86.1)">2</text>
<text x="1.3" y="140.9" transform="rotate(-90 1.3 140.9)">3</text>
<text x="195.6" y="140.9" transform="rotate(-90 195.6 140.9)">3</text>
<text x="1.3" y="195.6" transform="rotate(-90 1.3 195.6)">4</text>
<text x="195.6" y="195.6" transform="rotate(-90 195.6 195.6)">4</text>
<text x="1.3" y="250.4" transform="rotate(-90 1.3 250.4)">5</text>
<text x="195.6" y="250.4" transform="rotate(-90 195.6 250.4)">5</text>
<text x="26.8" y="279" transform="rotate(-90 26.8 279)">D</text>
<text x="75" y="279" transform="rotate(-90 75 279)">C</text>
<text x="123.1" y="279" transform="rotate(-90 123.1 279)">B</text>
<text x="171.3" y="279" transform="rotate(-90 171.3 279)">A</text>
</g>
</svg>
